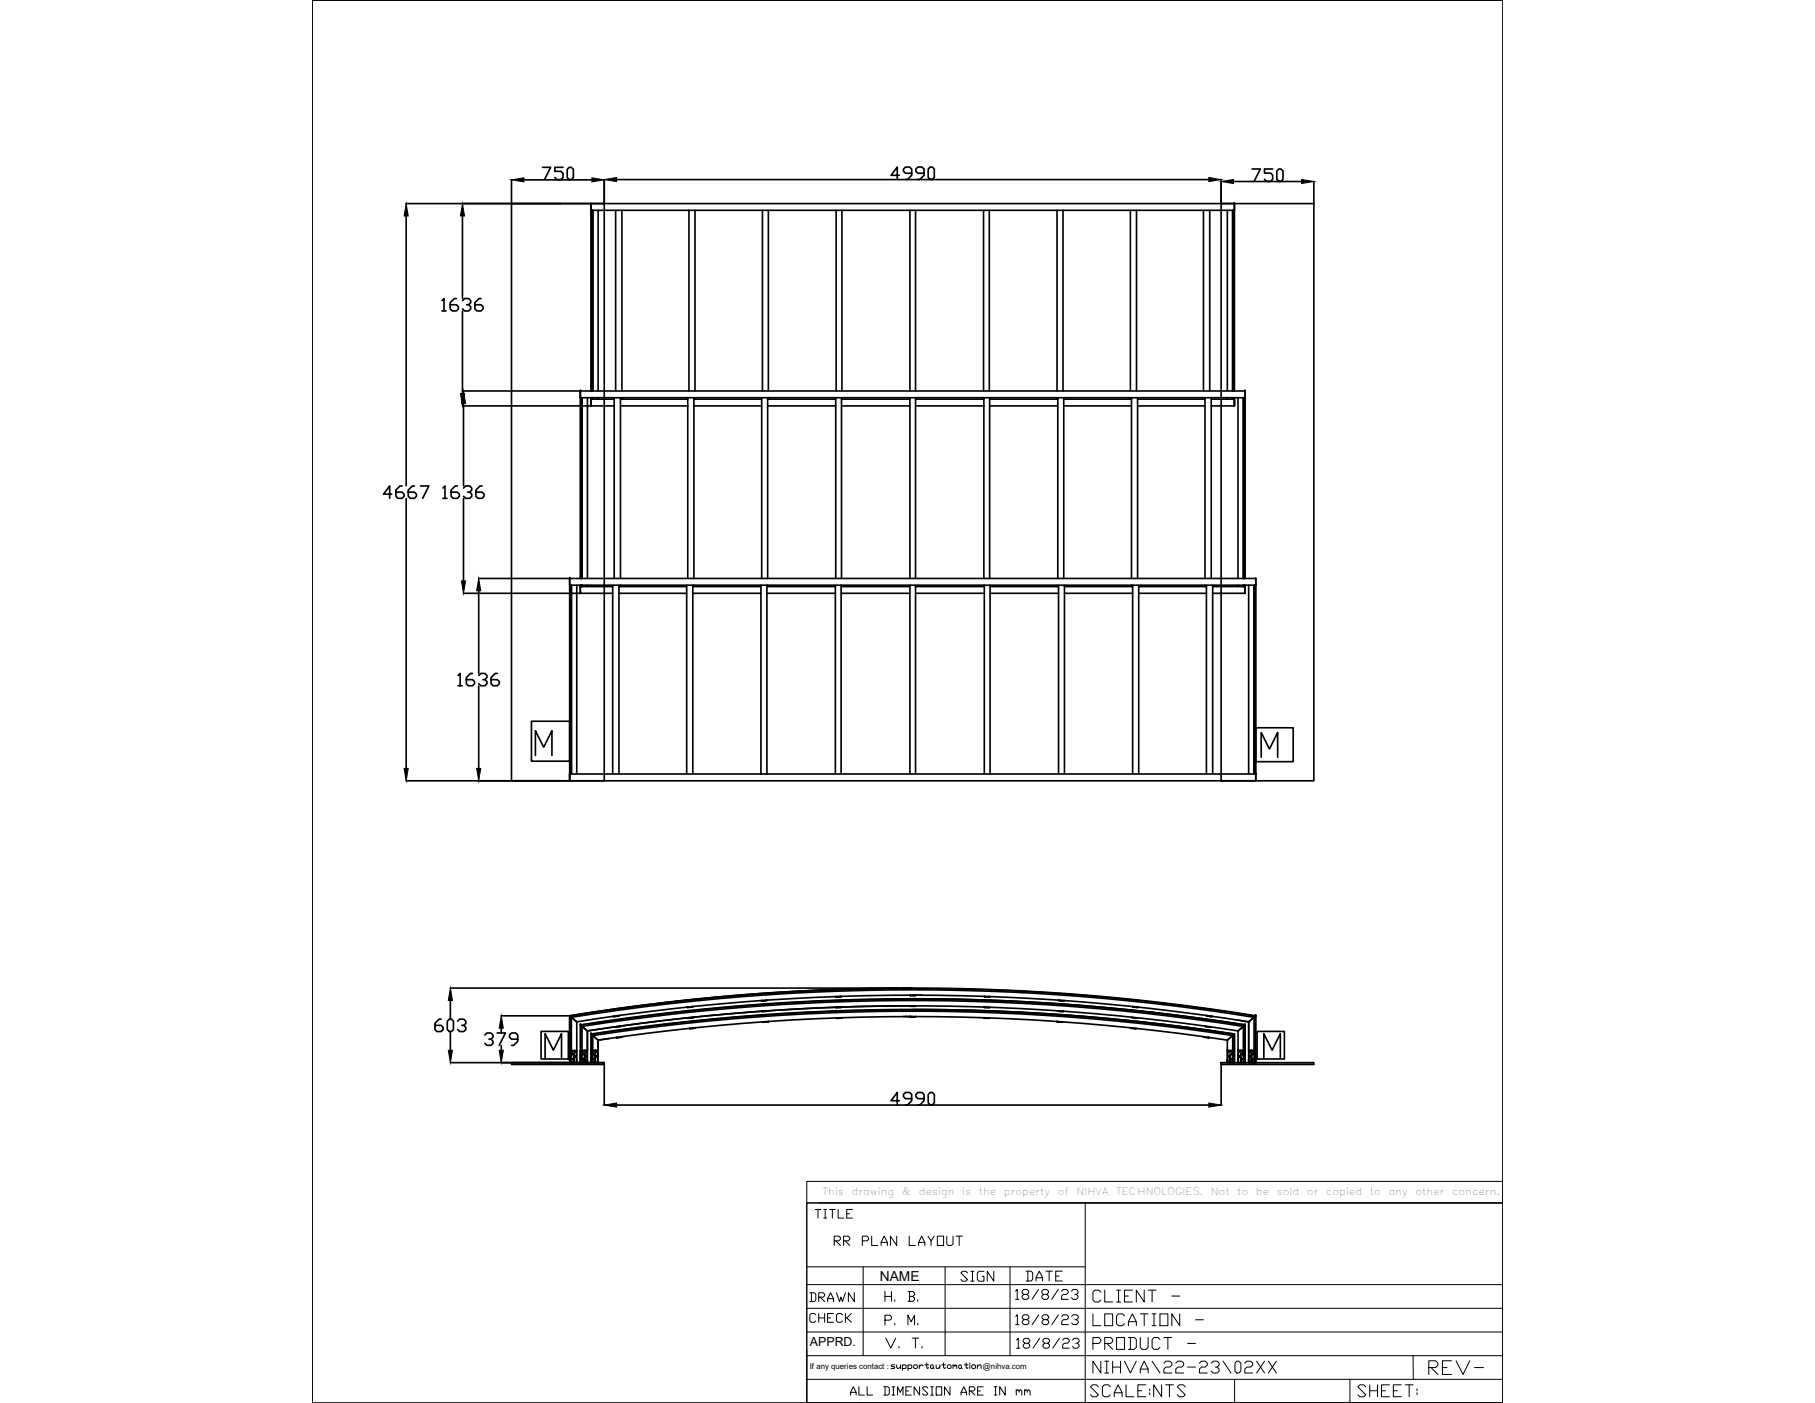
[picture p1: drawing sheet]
<svg xmlns="http://www.w3.org/2000/svg" width="279mm" height="216mm" viewBox="0 0 279 216" stroke-linecap="round" stroke-linejoin="round" font-family="sans-serif">
<!-- layer: 0 -->
<g fill="none" stroke="#000" stroke-width=".25">
<path d="M48 0h183.4v215.9h-183.4zM62.5 31.3l28.5 .1M62.5 33.2v41.6M71.2 33.2v12.7M78.7 31.3h14.3v88.9h-14.3zM78.7 27.7v3.6M80.6 27.7h10.5M83.5 25.7h1.3l-1 1.9M86.7 25.7h-1.3v.7h1l.3 .3v.6l-.3 .3h-.7l-.3-.3M87.3 26.1l.3-.4h.3l.4 .4v1.2l-.4 .3h-.3l-.3-.3zM91 32.3v.1M91 32.3v-1h99v1"/>
<path d="M91 32.3h99M91 31.3v28.9M91 32.4h.1M91 32.4v27.8M91.1 32.4v27.8M91.2 32.4v27.8M91.3 32.4v27.8M92.1 32.4v27.8M93 27.6v3.7M94.8 32.4v27.8M94.9 27.6h91.2M95.7 32.4v27.8"/>
<path d="M106.1 32.4v27.8M107 32.4v27.8M117.4 32.4v27.8M118.3 32.4v27.8M128.7 32.4v27.8M129.6 32.4v27.8M138.4 27h-1.2l.9-1.3v1.9M140.1 32.4v27.8M140.3 26.7h-.9l-.3-.4v-.3l.3-.3h.6l.3 .3v1l-.6 .6h-.3M140.9 32.4v27.8M142.3 26.7h-1l-.3-.4v-.3l.3-.3h.6l.4 .3v1l-.7 .6h-.3M142.9 26l.3-.3h.3l.3 .3v1.3l-.3 .3h-.3l-.3-.3z"/>
<path d="M151.4 32.4v27.8M152.3 32.4v27.8M162.7 32.4v27.8M163.6 32.4v27.8M174 32.4v27.8M175 32.4v27.8M185.3 32.4v27.8M186.2 32.4v27.8M188 31.3h14.3v88.9h-14.3zM188 27.6v3.7M188.9 32.4v27.8M189.7 32.4v27.8"/>
<path d="M189.8 32.4v27.8M189.9 32.4v27.8M189.9 27.9h10.5M190 32.4v27.8M190 31.3v.1M190 31.3h.1M190 32.4h.1M190 32.3v.1M190 31.4v28.8M192.7 26h1.3l-.9 1.9M195.9 26h-1.3v.6h1l.3 .4v.6l-.3 .3h-.6l-.4-.3M196.6 26.3l.3-.3h.3l.3 .3v1.3l-.3 .3h-.3l-.3-.3z"/>
<path d="M202.3 27.9v3.4M68 46.3l.3-.4v1.9M68 47.8h.7M70.3 45.9h-.4l-.6 .7v.9l.3 .3h.7l.3-.3v-.3l-.3-.3h-1M71.2 46.3l.3-.4h.6l.4 .4v.3l-.4 .3h-.3M71.2 47.9v12.7M72.1 46.9l.4 .3v.3l-.4 .3h-.6l-.3-.3M74.1 45.9h-.4l-.6 .7v.9l.3 .3h.7l.3-.3v-.3l-.3-.3h-1M60.3 76.1h-1.3l1-1.3v1.9M61.9 74.8h-.3l-.7 .6v1l.4 .3h.6l.3-.3v-.3l-.3-.4h-1M62.5 76.7v41.5M63.8 74.8h-.3l-.7 .6v1l.4 .3h.6l.3-.3v-.3l-.3-.4h-1"/>
<path d="M64.7 74.8h1.3l-.9 1.9M68.2 75.1l.3-.3v1.9M68.2 76.7h.6M70.4 74.8h-.3l-.7 .6v1l.4 .3h.6l.3-.3v-.3l-.3-.4h-1M71.2 62.5h19.8M71.3 60.2h18.1M71.4 75.1l.3-.3h.6l.3 .3v.3l-.3 .3h-.3M71.4 62.1v12.7M71.4 76.7v12.7M72.3 75.7l.3 .4v.3l-.3 .3h-.6l-.3-.3M74.2 74.8h-.3l-.6 .6v1l.3 .3h.6l.3-.3v-.3l-.3-.4h-.9M89.3 61.2h.1"/>
<path d="M89.3 61.2h102.4M89.3 60.2v28.8M89.4 60.2h102.3M89.4 61.2h.1M89.4 60.2h.1M89.4 61.2v27.8M89.5 61.2v27.8M89.6 61.2v27.8M90.4 61.2v27.8M91 61.2v1.3M91 62.5h3.6M91 61.2v.2"/>
<path d="M91.1 61.2v.2M91.2 61.2v.2M91.3 61.2v.2M92.1 61.2v.2M94.6 61.4l-3.6 .1M94.6 61.2v27.8M95.5 61.2v27.8M95.5 62.5h10.4M95.5 61.4h10.4M95.7 61.2v.2M105.9 61.2v27.8M106.8 61.2v27.8"/>
<path d="M106.8 62.5h10.5M106.8 61.4h10.5M107 61.2v.2M117.3 61.2v27.8M118.2 61.2v27.8M118.2 62.5h10.5M118.2 61.4h10.5M118.3 61.2v.2M128.7 61.2v27.8M129.5 61.2v27.8M129.5 62.5h10.6M129.5 61.4h10.6"/>
<path d="M129.6 61.2v.2M140.1 61.2v27.8M140.9 61.2v27.8M140.9 62.5h10.6M140.9 61.4h10.6M151.4 61.2v.2M151.5 61.2v27.8M152.3 61.2v27.8M152.3 62.5h10.5M152.3 61.4h10.5M162.7 61.2v.2M162.8 61.2v27.8"/>
<path d="M163.8 61.2v27.8M163.8 62.5h10.4M163.8 61.4h10.4M174 61.2v.2M174.2 61.2v27.8M175.1 61.2v27.8M175.1 62.5h10.4M175.1 61.4h10.4M185.3 61.2v.2M185.5 61.2v27.8M186.5 61.2v27.8M186.5 61.4h3.5"/>
<path d="M188.9 61.2v.2M189.7 61.2v.2M189.8 61.2v.2M189.9 61.2v.2M190 61.2v.2M190 61.4v.1M190 62.5h-3.5M190 61.4h.1M190 62.5h.1M190 61.2v1.3M190.6 61.2v27.8M191.4 61.2v27.8"/>
<path d="M191.5 61.2v27.8M191.6 61.2v27.8M191.6 60.2h.1M191.6 61.2h.1M191.7 61.2h-.1M191.7 60.2v28.8M71.3 91.3h18.1M73.7 89h14M73.7 90.9v12.7M87.7 90h.1M87.7 89v31.2M87.7 89h105.6v1l-105.6 .1z"/>
<path d="M87.7 89h.1M87.7 90.1h.1M87.8 90.1v29M87.9 90.1v29M88 90.1v29M88.8 90.1v29M89.3 91.3h.1M89.3 91.3h5M89.3 90.1v1.2M89.4 90.3h.1M89.4 91.3h.1M89.4 90.3h4.9"/>
<path d="M89.4 90.1v.2M89.5 90.1v.2M89.6 90.1v.2M90.4 90.1v.2M94.3 90.1v29M95.3 90.1v29M95.3 91.3h10.4M95.3 90.3h10.4M95.5 90.1v.2M105.7 90.1v29M106.6 90.1v29M106.6 91.3h10.5"/>
<path d="M106.6 90.3h10.5M106.8 90.1v.2M117.1 90.1v29M118.1 90.1v29M118.1 91.3h10.5M118.1 90.3h10.5M118.2 90.1v.2M128.6 90.1v29M129.5 90.1v29M129.5 91.3h10.6M129.5 90.3h10.6M129.5 90.1v.2"/>
<path d="M140.1 90.1v29M140.9 90.1v29M140.9 91.3h10.6M140.9 90.3h10.6M151.5 90.1v.2M151.5 90.1v29M152.4 90.1v29M152.4 91.3h10.6M152.4 90.3h10.6M162.8 90.1v.2M163 90.1v29M163.9 90.1v29"/>
<path d="M163.9 91.3h10.5M163.9 90.3h10.5M174.2 90.1v.2M174.4 90.1v29M175.3 90.1v29M175.3 91.3h10.4M175.3 90.3h10.4M185.5 90.1v.2M185.7 90.1v29M186.7 90.1v29M186.7 90.3h4.9M190.6 90.1v.2"/>
<path d="M191.4 90.1v.2M191.5 90.1v.2M191.6 90.1v.2M191.6 90.3h.1M191.6 91.3h.1M191.7 90.3l-.1 1h-4.9M191.7 91.3h-.1M191.7 90.1l-.1 1.2M192.2 90.1v29M193 90.1v29M193.1 90.1v29M193.2 90.1v29"/>
<path d="M193.3 90.1h.1M193.3 89v31.2M193.3 90h.1M70.5 103.9l.3-.3v1.9M70.5 105.5h.7M72.7 103.6h-.3l-.6 .7v.9l.3 .3h.6l.4-.3v-.3l-.4-.3h-.9M73.7 103.9l.3-.3h.6l.4 .3v.4l-.4 .3h-.3M73.7 105.6v12.6M74.6 104.6l.4 .3v.3l-.4 .3h-.6l-.3-.3M76.5 103.6h-.3l-.6 .7v.9l.3 .3h.6l.4-.3v-.3l-.4-.3h-.9M81.8 111h5.9v6.1h-5.9zM82.4 116.3v-3.9l1.3 2.6 1.3-2.6v3.9"/>
<path d="M87.7 119.1h105.6v1l-105.6 .1zM87.7 119.1h.1M193.3 119.1h.1M193.3 112h5.8v5.2h-5.8zM194.2 116.5v-3.8l1.2 2.6 1.3-2.6v3.8M62.5 120.2h25.2M87.7 120.1h.1M87.7 120.2h.1M193.3 120.2h.1M193.3 120.1h.1M67.9 156.8h-.3l-.6 .7v.9l.3 .3h.6l.3-.3v-.3l-.3-.3h-.9M68.9 157.2l.3-.4h.3l.3 .4v1.2l-.3 .3h-.3l-.3-.3z"/>
<path d="M69.3 152.1h71.2M69.3 154v2.8M69.3 158.8v2.8M70.4 157.2l.4-.4h.6l.3 .4v.3l-.3 .3h-.3M71.4 157.8l.3 .3v.3l-.3 .3h-.6l-.4-.3M74.6 159.3l.4-.3h.6l.3 .3v.3l-.3 .3h-.3M75.6 159.9l.3 .3v.3l-.3 .4h-.6l-.4-.4M76.5 159h1.3l-1 1.9M77.2 156.3h10.5M77.2 158.2v.7M79.7 159.9h-.9l-.4-.3v-.3l.4-.3h.6l.3 .3v.9l-.6 .7h-.3M83.3 158.7h4.2v4.3h-4.2z"/>
<path d="M87.7 156.3v7.1M87.7 156.3a329.5 329.5 0 0 1 105.6 0M87.7 156.3l.1 .1M87.8 156.4v5.3M87.8 156.4a329.5 329.5 0 0 1 105.5 0M87.8 156.4l.2 .1M88 156.5v5.7v-.5M88 156.5a328.2 328.2 0 0 1 105.1 0h-.1M88 156.5l.7 .7M88.7 157.2l.1 4.5M88.7 157.2a330.8 330.8 0 0 1 103.6 0M89.3 157.7h.1"/>
<path d="M89.4 157.7h-.1a327.5 327.5 0 0 1 102.4 0h-.1M89.4 157.7v5.8M89.4 157.7v.1M89.4 157.8a328.4 328.4 0 0 1 102.2 0M89.4 157.8h.1M89.4 157.8v4.4M89.4 157.8l.2 .1M89.6 157.9v4.3M89.6 157.9v.1M89.6 158l.8 .6M90.4 158.6a329.2 329.2 0 0 1 100.2 0M90.4 158.6l-.8-.7a326.6 326.6 0 0 1 101.8 .1l-.8 .6"/>
<path d="M90.4 158.6h.1M90.4 158.6v3.1M91 159.1h.1M91 159.1v4.4M91 159.1v.1M91 159.2v-.1a326 326 0 0 1 99 0v.1M91 159.2h.1M91 159.2a326.6 326.6 0 0 1 99 0M91 159.2v3M91 159.2l.2 .2M91.2 159.4a324.7 324.7 0 0 1 98.6 0h-.1M91.2 159.4v2.8"/>
<path d="M91.2 159.4l.8 .6M93.7 159.8l-1.6 .3M94.4 156.4h.1M94.7 158l-4.3 .6M94.7 158h.1M95.2 156.3l-.7 .2M95.2 156.3l-.7 .1M95.3 156.3h.1M95.3 156.3h-.1M95.5 157.9h.1M95.5 157.9l-.8 .1M95.5 157.9l-.8 .2"/>
<path d="M95.7 159.6h-.8M95.7 159.5v.1M95.7 159.5h.1M95.7 159.5l-.8 .1M105.8 155h.1M106 156.7l-3.5 .3-7 .9M106.1 158.3h.1M106.2 158.3h.1M106.6 154.9l-.8 .1M106.6 154.9h.1M106.8 156.5v.1M106.8 156.5l-.8 .2"/>
<path d="M106.9 158.2l-.7 .1M107 158.2h-.1M107 158.2h.1M117.2 154h.1M117.3 155.6h.1M117.4 157.3h.1M118 153.9l-.8 .1M118 153.9h.1M118.1 153.9h.1M118.1 155.6l-11.3 .9M118.1 155.6h-.8M118.1 155.6h.1"/>
<path d="M118.2 155.6h-.1M118.2 155.6h.1M118.2 157.2l-.7 .1M118.2 157.3h-.7M118.3 157.2h-.1M118.3 157.2h.1M128.6 153.4h.1M128.7 153.4h.1M128.7 155l-10.5 .6M128.7 155h.8M128.7 156.7h.9M128.8 156.7h.1"/>
<path d="M129.5 153.3l-.8 .1M129.5 153.3h.1M129.5 155h.1M129.5 155h-.8M129.6 156.7h-.8M129.6 156.6l-.1 .1M129.6 156.6h.1M139 156.4h1.5M140.1 154.8h.8M140.1 156.4v.1M140.1 154.8l-10.6 .2M140.1 153.1v.1"/>
<path d="M140.1 154.8h.1M140.1 156.4h.1M140.1 153.2h.8M140.1 154.8h.4M140.1 156.5h.8M140.5 155.3a325.8 325.8 0 0 1 49.5 3.8v4.4M140.5 152.1a329.4 329.4 0 0 0-52.8 4.2v7.2M140.5 153.7a327 327 0 0 1 51.2 4M140.5 153.1h1.5M140.9 153.2h.1M140.9 156.4v.1M140.9 153.1v.1"/>
<path d="M140.9 154.8h.1M140.9 156.4h.1M140.9 153.1l-.8 .1M151.4 156.6l.1 .1M151.5 155h.1M151.5 155h.8M151.5 153.3l.8 .1M151.5 153.3h.1M152.2 156.7h-.7M152.2 156.6v.1M152.3 156.7h-.9M152.3 155h.1"/>
<path d="M152.3 155h-.8M152.3 153.4h.1M152.4 153.4h.1M152.4 153.4h-.1M162.7 157.2h.1M162.8 157.2h.1M162.8 157.2l.7 .1M162.8 155.6h.1M162.9 155.6h.1M162.9 155.6h.8M163 153.9l.8 .1M163 153.9h.1"/>
<path d="M163 153.9v.1M163 154h.8M163.6 157.3h-.1M163.6 157.2v.1M163.7 155.6h.1M163.8 154h.1M174 158.2h.1M174.1 158.2l.8 .1M174.1 158.2l.7 .1M174.2 156.5l.8 .2M174.2 156.5v.1M174.2 156.5h.1"/>
<path d="M174.4 154.9h.1M174.4 154.9l.8 .1M174.8 158.3h.1M175 156.6v.1M175 156.6h.1M175.2 155h.1M185.3 159.5h.1M185.3 159.5l.8 .2M185.3 159.5v.1M185.3 159.6l.8 .1M185.5 157.9h.1M185.5 157.9l.8 .2"/>
<path d="M185.7 156.3h.1M185.8 156.3l.8 .1M186.1 159.7h.1M186.1 159.6v.1M186.3 158v.1M186.4 158h.1M186.6 156.4h-.1M186.6 156.4h.1M189.7 159.4l.1 2.8M189.7 159.4l-.7 .6M189.9 159.2h.1M189.9 159.2l-.1 .2"/>
<path d="M190 159.2v2.5M190 159.2h.1M190.5 157l1.7 .2M190.6 158.6v3.1M191.4 157.9v4.3M191.4 158l-.8 .6M191.6 157.8h.1M191.6 157.8l-.2 .1M191.6 157.8v4.4M191.6 157.7l.1 4M191.6 157.7v.1M191.7 157.7h.1"/>
<path d="M191.7 157.7v5.8M192.2 157.2v6.3M192.3 157.2h-.1M193 156.5h.1M193 156.5l-.7 .7M193.1 156.5v5.7l-.1-.5M193.2 156.4h.1M193.2 156.4v5.8l.1-.5M193.2 156.4l-.1 .1M193.3 156.3v.1M193.3 156.3h.1M193.3 156.3v7.2h-1.1"/>
<path d="M193.5 158.7h4.2v4.3h-4.2zM69.3 163.5h23.7M77.2 160.9v.7M78.7 163.5h14.3v.3h-14.3zM83.9 162.9v-3.8l1.3 2.5 1.2-2.5v3.8M87.7 163.4v.1M87.7 162.8h.1M87.8 161.7h-.1M87.8 161.7h.1M87.8 161.7l-.1 .5 .1-.1M87.8 162.3l-.1 .9M87.8 163.3l-.1 .2"/>
<path d="M87.8 163.5h.1M87.8 161.7v.5M87.8 162.8h.1M87.8 162.8l-.1 .1h.1h-.1M87.8 162.1h.1M87.8 162.1l.1 .1v-.1M87.9 162.1h.1M87.9 162.1v.1M88 162.3v.7M88 163v.5M88 161.7h.1M88 161.7h.8"/>
<path d="M88.1 161.7v.5h.3M88.1 161.7h.2M88.1 162.3h-.4v.5M88.1 162.3h.1M88.1 162.3h.2v.6h-.2l-.3 .3M88.2 163.5h.1M88.3 163.4h.1M88.3 163.1h.1M88.3 163.3v.1M88.3 163.3h.1M88.3 163.1v.2M88.3 163.4l-.1 .1"/>
<path d="M88.3 163.1v-.1h-.3l-.3 .4M88.3 161.7v.2l.1-.1M88.4 163.2h.1M88.4 162.2h.1M88.4 163.4l-.2 .1M88.4 163.2v.2M88.4 162.5v.7M88.4 161.8h.1M88.4 162.5h.1M88.4 162.5l.1 .1M88.4 161.8l.1 .1M88.5 161.9h.1"/>
<path d="M88.5 161.8v-.1l.1 .2M88.5 161.8h.1M88.5 161.8v.1M88.6 162.5h.1M88.6 162.5l-.1 .1M88.6 161.9h.1M88.7 162.5h.1M88.7 161.8h.1M88.7 161.8l-.1 .1M88.7 161.8v.7h-.3v-.3M88.8 161.7v1.7l-.1-.9M88.8 163.4v.1"/>
<path d="M89.3 163.4h.1M89.4 161.7v.5M89.4 162.3v.5M89.4 162.8h.1l-.1 .1h.1h-.1v.3M89.4 161.7h.1M89.4 162.2h.1M89.4 161.7l-.1 1.7M89.4 163.3v.2M89.4 163.5h.1M89.4 163v.2M89.4 162.1v.1M89.5 162.1h-.1"/>
<path d="M89.5 162.1h.1M89.5 162.1v.1v-.1M89.6 162.1h.1M89.6 162.3v.7M89.6 163v.5M89.6 161.7h.1M89.6 161.7h.8M89.7 161.7v.5M89.7 161.7h.1M89.7 162.2h.1M89.7 161.7h.3M89.7 162.2h.3"/>
<path d="M89.8 162.3h-.4v.6M89.8 162.3h.1M89.8 162.3h.2M89.9 163.5h.1M89.9 163.4l.1 .1M89.9 163.4h.1M89.9 163.3l.1 .1M89.9 163.3h.1M89.9 163.1v.2M89.9 163.1h.1M90 162.9l-.5 .1-.1 .2M90 162.9l-.5 .3-.1 .2"/>
<path d="M90 163.4h.1M90 163.1h-.1M90 163.1h.1M90 163h.1M90 161.7h.1M90 162.9h.1M90 162.3h.1M90 161.7v.2v-.1M90 162.3v.6M90 163v.1M90 163.4h-.1M90 163.2h.1"/>
<path d="M90 163.2v.2M90 162.2h.1M90 162.5v.7M90 163.4v.1M90 162.5h.1M90 161.8h.1M90.1 162.5h.1M90.1 161.8h.1M90.1 162.5l.1 .1M90.1 161.8v.1M90.1 161.9h.1M90.1 161.8l.1-.1v.1"/>
<path d="M90.2 161.8v.1M90.2 161.9h.1M90.2 162.5v.1M90.2 162.5h.1M90.3 162.5h.1v.9v-.2M90.3 161.8h.1v.7h-.4v-.3M90.3 161.8h.1M90.4 163.5h.1M90.4 163.2h.1M90.4 161.7v1.5M90.4 163.4v.1M91 163.4h.1"/>
<path d="M91 162.8h.1l-.1 .1h.1h-.1v.3M91 161.7h.1M91 161.7v.5l.1-.1M91 163.3v.2M91 163.5h.1M91 162.3v.6M91 163v.2M91.1 162.1h.1M91.1 162.1v.1l.1-.1M91.2 162.1h.1M91.2 163.5h.1M91.2 162.3v.7"/>
<path d="M91.2 163v.5M91.3 161.7v.5M91.3 161.7h.1M91.3 162.2h.1M91.3 161.7h.3M91.3 162.2h.4M91.4 162.3h-.4v.5M91.4 162.3h.1M91.4 162.3h.2M91.5 163.5h.1M91.5 163.4v.1M91.6 163.4h.1"/>
<path d="M91.6 163.3l.1 .1M91.6 163.3h.1M91.6 163.1h.1M91.6 162.9l-.4 .1-.2 .2M91.6 162.9l-.5 .3-.1 .2M91.6 163.5h-.1M91.6 163h.1M91.6 161.7h.1M91.6 162.9h.1M91.6 162.3h.1M91.6 161.7v.2l.1-.1M91.6 162.3v.6"/>
<path d="M91.6 163v.1M91.6 163.1v.2M91.6 163.4h-.1M91.7 162.2h.1M91.7 162.5v.7M91.7 163.2l-.1 .3M91.7 162.5h.1M91.7 161.8h.1M91.7 161.8v.1M91.7 162.5l.1 .1M91.7 161.9h.1M91.8 161.8v.1"/>
<path d="M91.8 161.8v-.1l-.1 .2M91.8 161.8h.1M91.9 161.9h.1M91.9 161.8v.1M91.9 161.8h.1M92 162.5h.1M92 162.5l-.2 .1M92 161.8h.1M92 162.5v.9M92 161.8v.7h-.3v-.3M92 160a328.3 328.3 0 0 1 97 0M92 160l.1 .1"/>
<path d="M92.1 163.2l-.1 .2M92.1 163.4h.1M92.1 161.7h-.8v.5l-.1-.1M92.1 161.7h.1M92.1 163.2h.1M92.1 163.5h.1M92.1 160.1v1.6M92.1 163.4v.1M92.1 161.7v1.5M93 163.8v6.3M94.9 170.1h91.2M138.4 169.4h-1.2l.9-1.3v1.9"/>
<path d="M140.3 169.1h-.9l-.3-.3v-.4l.3-.3h.6l.3 .3v1l-.6 .6h-.3M142.3 169.1h-1l-.3-.3v-.4l.3-.3h.6l.4 .3v1l-.7 .6h-.3M142.9 168.4l.3-.3h.3l.3 .3v1.3l-.3 .3h-.3l-.3-.3zM188 163.5h14.3v.3h-14.3zM188 163.8v6.3M188.9 163.2h.1M188.9 161.7h.1M188.9 163.4h.1M188.9 161.7h.8M189 160l-.1 3.5h1.1M189 162.5l-.1 .9M189 161.8v.7"/>
<path d="M189 162.5h.1M189 161.8l.1 .1M189 161.8h.1M189.1 162.5h.1M189.1 162.5l.1 .1M189.1 161.9h.1M189.2 161.8v-.1v.1M189.2 161.8h.1M189.2 161.8l-.1 .1M189.2 161.8l.1 .1M189.3 162.5h.1M189.3 162.5l-.1 .1"/>
<path d="M189.3 161.9h.1M189.3 161.8h.1M189.3 161.8v.1M189.3 163.4l.1 .1M189.3 163.2v.2M189.3 162.5v.7M189.3 163.2h.1M189.4 163.5h.1M189.4 163.4h.1M189.4 162.9l.4 .1 .1 .2M189.4 161.7v.2l-.1-.1M189.4 162.9h.1"/>
<path d="M189.4 161.7h.3M189.4 163.1h.1M189.4 163.1v.2M189.4 163.3v.1M189.4 163.1v-.2l.3 .1 .3 .4M189.4 163.3h.1M189.5 163.4h.1M189.5 163.4v.1M189.5 163.5h.1M189.6 162.3h-.2v.6M189.6 162.3h.1M189.6 162.3h.4v.5"/>
<path d="M189.7 161.7v.5h-.4v.3h-.3M189.7 161.7v.5M189.7 161.7h.1M189.7 162.2h.1M189.8 162.3v.7M189.8 163v.5M189.8 162.1v.1M189.8 162.1h.1M189.8 162.1v.1l.1-.1M189.9 162.8h.1M189.9 162.1h.1M189.9 162.8l.1 .4v-.3"/>
<path d="M190 161.7v.5M190 162.3v.6M190 163.3v.2M190 161.7v.5l-.1-.1M190 161.7h.1M190 162.8h-.1M190 163.4h.1M190 161.7v1.8M190.6 163.2h.1M190.6 161.7v1.8h1.1M190.6 161.7h.1M190.6 161.7h.8v.5v-.1"/>
<path d="M190.6 163.4h.1M190.6 162.5v.9M190.6 161.8v.7h.4M190.6 162.5h.1M190.6 161.8h.1M190.6 162.5h.2M190.6 161.8h.2M190.7 162.5h.1M190.8 161.8h.1M190.8 162.5v.1l.1-.1M190.8 161.8v.1M190.8 161.9h.1"/>
<path d="M190.8 161.8v-.1l.1 .1M190.9 161.8v.1M190.9 161.9h.1M190.9 162.5h.1M190.9 161.8h.1M191 163.4v.1M191 162.5h.1M191 161.8h.1M191 163.2v.2M191 162.5v.7M191 162.2v.3M191 163.5h.1"/>
<path d="M191 162.2h.1M191 162.2h.3M191 163.4h.1M191 161.7v.2v-.1M191 163v.1M191 162.9l.5 .3 .1 .2M191 163h.1M191 163.1h.1M191 163.1v.3M191 161.7h.1M191 162.9h.1M191 161.7h.3"/>
<path d="M191 163.4l.1 .1M191.1 163.4h.1M191.1 163.5h.1M191.2 162.3h.1M191.2 162.3h-.2v.6M191.3 162.3h.3v.9l-.3-.3h-.3M191.3 162.2h.1M191.3 161.7h.1M191.3 161.7v.5M191.4 163.5h.1M191.4 162.3v.7M191.4 163v.5"/>
<path d="M191.4 162.1h.1M191.5 162.1h.1M191.5 162.9h.1M191.5 162.8h.1M191.5 162.1v.1v-.1M191.5 162.8l.1 .1h-.1M191.5 162.1l.1 .1M191.6 163.3v.2M191.6 163.5h.1M191.6 161.7v.5M191.6 161.7h.1M191.6 162.8h-.1"/>
<path d="M191.6 163.4h.1M191.7 163.4v.1M192.2 163.2h.1M192.2 161.7h.1M192.2 161.7h.8M192.4 162.5h-.1l-.1 1M192.4 161.8h.1M192.4 161.8h-.1v.7h.3v-.3M192.4 162.5h.1M192.4 161.8v.1M192.4 162.5v.1M192.4 161.9h.1"/>
<path d="M192.5 161.8v-.1v.2M192.5 161.8h.1M192.5 161.8l-.1 .1M192.5 161.9h.1M192.6 161.8l-.1 .1M192.6 161.8h.1M192.6 162.5h.1M192.6 162.5l-.1 .1M192.6 162.5v.9M192.6 163.2h.1M192.6 162.2h.1M192.6 162.2h.3"/>
<path d="M192.7 163.4h.1M192.7 163.1v-.2l.2 .1 .4 .4M192.7 161.7v.2l-.1-.1M192.7 162.3v.6M192.7 163.1v.2M192.7 162.9l.4 .1 .1 .2M192.7 163h.1M192.7 163.1h.1M192.7 163.3h.1M192.7 161.7h.1M192.7 162.9h.1M192.7 162.3h.1"/>
<path d="M192.7 161.7h.2M192.7 163.3v.2h.1M192.7 163.4l.1 .1M192.8 163.5h.1M192.8 162.3h.1M192.9 162.3h.1M192.9 162.3h.4v.5M192.9 162.2h.1M192.9 161.7h.1M193 161.7v.5M193 161.7h.1M193.1 162.3v.7"/>
<path d="M193.1 163v.5M193.1 162.1v.1M193.1 162.1h.1M193.2 162.1l-.1 .1v-.1M193.2 162.1h.1M193.2 163.5h.1M193.2 162.3v.6M193.2 163v.2M193.2 163.3v.2M193.3 161.7h.1M193.3 162.8h-.1l.1 .1h-.1h.1l-.1 .3M193.3 163.4h.1"/>
<path d="M194.6 162.9v-3.8l1.2 2.5 1.3-2.5v3.8"/>
</g>
<g fill="#000" stroke="#000" stroke-width=".15">
<path d="M62.5 31.3l.3 1.9h-.6zM71.2 31.3l.3 1.9h-.6zM78.7 27.7l1.9-.3v.6zM91.1 27.4l1.9 .3-1.9 .3zM93 27.6l1.9-.3v.7zM186.1 27.3l1.9 .3-1.9 .4zM188 27.9l1.9-.3v.6zM200.4 27.6l1.9 .3-1.9 .3zM70.9 60.6h.6l-.3 1.9zM71.4 60.2l.3 1.9h-.7zM71 89.4h.7l-.3 1.9zM73.7 89l.3 1.9h-.6z"/>
<path d="M62.2 118.2h.6l-.3 2zM73.4 118.2h.6l-.3 2zM69.3 152.1l.3 1.9h-.6zM77.2 156.3l.3 1.9h-.7zM69 161.6h.6l-.3 1.9zM76.8 161.6h.7l-.3 1.9zM93 170.1l1.9-.4v.7zM186.1 169.7l1.9 .4-1.9 .3z"/>
</g>
<g fill="none" stroke="#000" stroke-width=".15">
<path d="M124.2 181.8h107.2v3.3h-107.2zM124.2 185.1h107.2v30.8h-107.2zM124.2 197.7h107.2M124.2 185.1v30.8M124.2 194.9h42.9M125.5 186.1h.9M125.9 186.1v1.3M126 185.1h41.1M126.8 186.1h.5M126.8 187.4h.5M127 186.1v1.3M127.7 186.1h.9"/>
<path d="M128.1 186.1v1.3M128.4 190.9h.7l.3-.2v-.2l-.3-.3h-.7v1.5M128.7 190.9l.7 .8M129 186.1v1.3h.9M129.9 190.9h.7l.2-.2v-.2l-.2-.3h-.7v1.5M130.1 190.9l.7 .8M130.3 186.8h.5M131.2 186.1h-.9v1.3h.9M132.7 190.9h.8l.2-.2v-.2l-.2-.3h-.8v1.5M132.9 194.9v13.7M134.2 190.2v1.5h.9M135.6 191.7v-.5l.5-1 .5 1v.5"/>
<path d="M135.6 191.2h1M136.2 198.7v1.6M136.2 199.5h1M137.2 198.7v1.6M138 190.2v1.5l-.9-1.5v1.5M139.8 198.7h.7l.3 .3v.2l-.3 .3M140 190.2v1.5h.9M140 199.5h.5l.3 .2v.3l-.3 .3h-.7M140 198.7v1.6M141.4 191.7v-.5l.5-1 .5 1v.5M141.4 191.2h1M142.9 190.2l.4 .7v.8"/>
<path d="M143.8 190.2l-.5 .7M144.3 190.2h1v1.5h-1zM145.5 194.9v13.7M145.7 190.2v1.2l.3 .3h.5l.2-.3v-1.2M147.2 190.2h.9M147.7 190.2v1.5M155.5 194.9v13.7M231.4 185.1h-64.3v30.8M124.2 208.6h107.2M124.2 205h107.2M124.2 201.3h107.2M124.2 212.3h107.2"/>
<path d="M130.9 214.7v-.4l.5-.9 .4 .9v.4M130.9 214.3h.9M132.2 213.4v1.3h.9M132.3 215.9h99.1M133.5 213.4v1.3h.8M136 213.4h.7l.2 .2v.9l-.2 .2h-.7M136.2 203.1h.8l.2-.2v-.3l-.2-.2h-.8v1.5M136.2 213.4v1.3M136.4 205.9l.7 1.5 .8-1.5M137.3 213.4h.4M137.3 214.7h.4M137.5 213.4v1.3"/>
<path d="M137.7 200v.3M137.7 203.6v.3M137.8 210h-.5l-.1 .2 .6 .3-.2 .1h-.4M138 210v.5l.2 .1h.1l.3-.3M138.2 214.7v-1.3l.4 .9 .4-.9v1.3M138.4 207.2v.2M138.6 210v.6M138.9 210.2l.2-.2h.2l.2 .2v.3l-.2 .1h-.4M138.9 210v.9M139.4 214h.5M139.8 203.9v-1.5l.5 1 .5-1v1.5M139.8 210.2l.1-.2h.3l.2 .2v.3l-.2 .1h-.4"/>
<path d="M139.8 210v.9M140.3 213.4h-.9v1.3h.9M140.4 205.9h1M140.6 210.2l.2-.2h.3l.1 .2v.3l-.1 .1h-.3l-.2-.1zM140.9 205.9v1.5M141.3 200v.3M141.3 203.6v.3M141.5 210v.6M141.6 213.4v1.3l-.9-1.3v1.3M141.9 207.2v.2M142.1 210.2l-.3-.2-.3 .3M142.4 210h.5"/>
<path d="M142.7 209.7v.8l.1 .1 .1-.1M142.8 213.6l-.2-.2h-.4l-.2 .2 .8 .9-.2 .2h-.4l-.2-.2M143.2 210.2l.3-.2 .2 .2v.3l-.3 .1-.2-.1zM143.3 213.4h.4M143.3 214.7h.4M143.5 213.4v1.3M143.7 210.5l.1 .1M144.1 210v.5l.2 .1 .4-.3M144.1 213.4h.9v1.3h-.9zM144.7 210v.6M145 210h.6M145.3 209.7v.8l.1 .1 .2-.1"/>
<path d="M145.8 210.2l.2-.2h.3l.1 .2v.3l-.1 .1h-.3l-.2-.1zM146.2 213.4v1.3l-.8-1.3v1.3M146.7 210.2l.1-.2 .2 .3M146.7 210v.6M147 210.2l.1-.2 .2 .2v.4M147.6 210.2l.1-.2 .3 .2v.3l-.1 .1-.3-.1zM147.9 214.7v-.4l.5-.9 .4 .9v.4M147.9 214.3h.9M148 210.5l.1 .1M148.4 210h.6M148.7 209.7v.8l.2 .1 .1-.1M149.2 214h.7l.2-.2v-.2l-.2-.2h-.7v1.3"/>
<path d="M149.3 209.7v.2M149.3 210v.6M149.4 214l.7 .7M149.6 210.2l.1-.2h.3l.2 .2v.3l-.2 .1h-.3l-.1-.1zM150.5 210.3l.4-.3 .1 .2v.4M150.5 210v.6M150.5 214h.4M151.3 213.4h-.8v1.3h.8M153 213.4h.5M153 214.7h.5M153.3 213.4v1.3M154.7 213.4v1.3l-.8-1.3v1.3"/>
<path d="M156.4 214l.3-.2 .2 .2v.3M156.4 213.8v.9M156.5 206.2l.2-.2v1.5M156.5 207.5h.5M156.9 214l.2-.2 .2 .2v.7M157.7 214l.2-.2 .2 .2v.3M157.7 213.8v.9M157.8 206.7l-.3-.3v-.2l.3-.2h.5l.2 .2v.2l-.2 .3h-.5l-.3 .3v.2l.3 .3h.5l.2-.3v-.2l-.2-.3M158.1 214l.3-.2 .2 .2v.7M160 206l-1 1.5M160.8 206.7l-.3-.3v-.2l.3-.2h.5l.3 .2v.2l-.3 .3h-.5l-.3 .3v.2l.3 .3h.5l.3-.3v-.2l-.3-.3M163.1 206l-1 1.5"/>
<path d="M163.6 206.2l.2-.2h.5l.3 .2v.2l-.3 .3h-.5l-.2 .3v.5h1M165.1 206.2l.3-.2h.5l.2 .2v.2l-.2 .3h-.3M165.9 206.7l.2 .3v.2l-.2 .3h-.5l-.3-.3M190.1 212.3v3.6"/>
</g>
<text font-size="5.3" x="219.1" y="212.7">REV-</text>
<g font-size="4.9">
<text x="167.2" y="201.4">CLIENT -</text>
<text x="167.2" y="208.8">PRODUCT -</text>
<text x="167.2" y="205.3">LOCATION -</text>
<text x="167.2" y="212.4">NIHVA\22-23\02XX</text>
<text x="166.9" y="216.3">SCALE:</text>
<text x="176.7" y="216.3">NTS</text>
<text x="208.1" y="216.3">SHEET:</text>
</g>
<g font-size="4.4">
<text x="123.8" y="201.4">DRAWN</text>
<text x="147.1" y="198.3">SIGN</text>
<text x="155.6" y="201.1">18/8/23</text>
<text x="157" y="198.3">DATE</text>
<text x="123.8" y="204.6">CHECK</text>
<text x="155.6" y="205">18/8/23</text>
</g>
<text font-size="2.1" x="135.4" y="197.2">NAME</text>
<text font-size="1.9" x="124.7" y="207.1">APPRD.</text>
<g font-size="1.5">
<text x="126.6" y="183.8">This</text>
<text x="131.1" y="183.8">drawing</text>
<text x="138.8" y="183.8">&amp;</text>
<text x="141.4" y="183.8">design</text>
<text x="148.1" y="183.8">is</text>
<text x="150.7" y="183.8">the</text>
<text x="154.5" y="183.8">property</text>
<text x="162.8" y="183.8">of</text>
<text x="165.7" y="183.8">NIHVA</text>
<text x="171.8" y="183.8">TECHNOLOGIES.</text>
<text x="186.4" y="183.8">Not</text>
<text x="190.5" y="183.8">to</text>
<text x="193.3" y="183.8">be</text>
<text x="196.5" y="183.8">sold</text>
<text x="201.2" y="183.8">or</text>
<text x="204.1" y="183.8">copied</text>
<text x="210.9" y="183.8">to</text>
<text x="213.7" y="183.8">any</text>
<text x="217.9" y="183.8">other</text>
<text x="223.5" y="183.8">concern.</text>
</g>
<g font-size="1.2">
<text x="124.7" y="210.6">If any queries contact :</text>
<text x="151.3" y="210.6">@nihva.com</text>
</g>
</svg>
